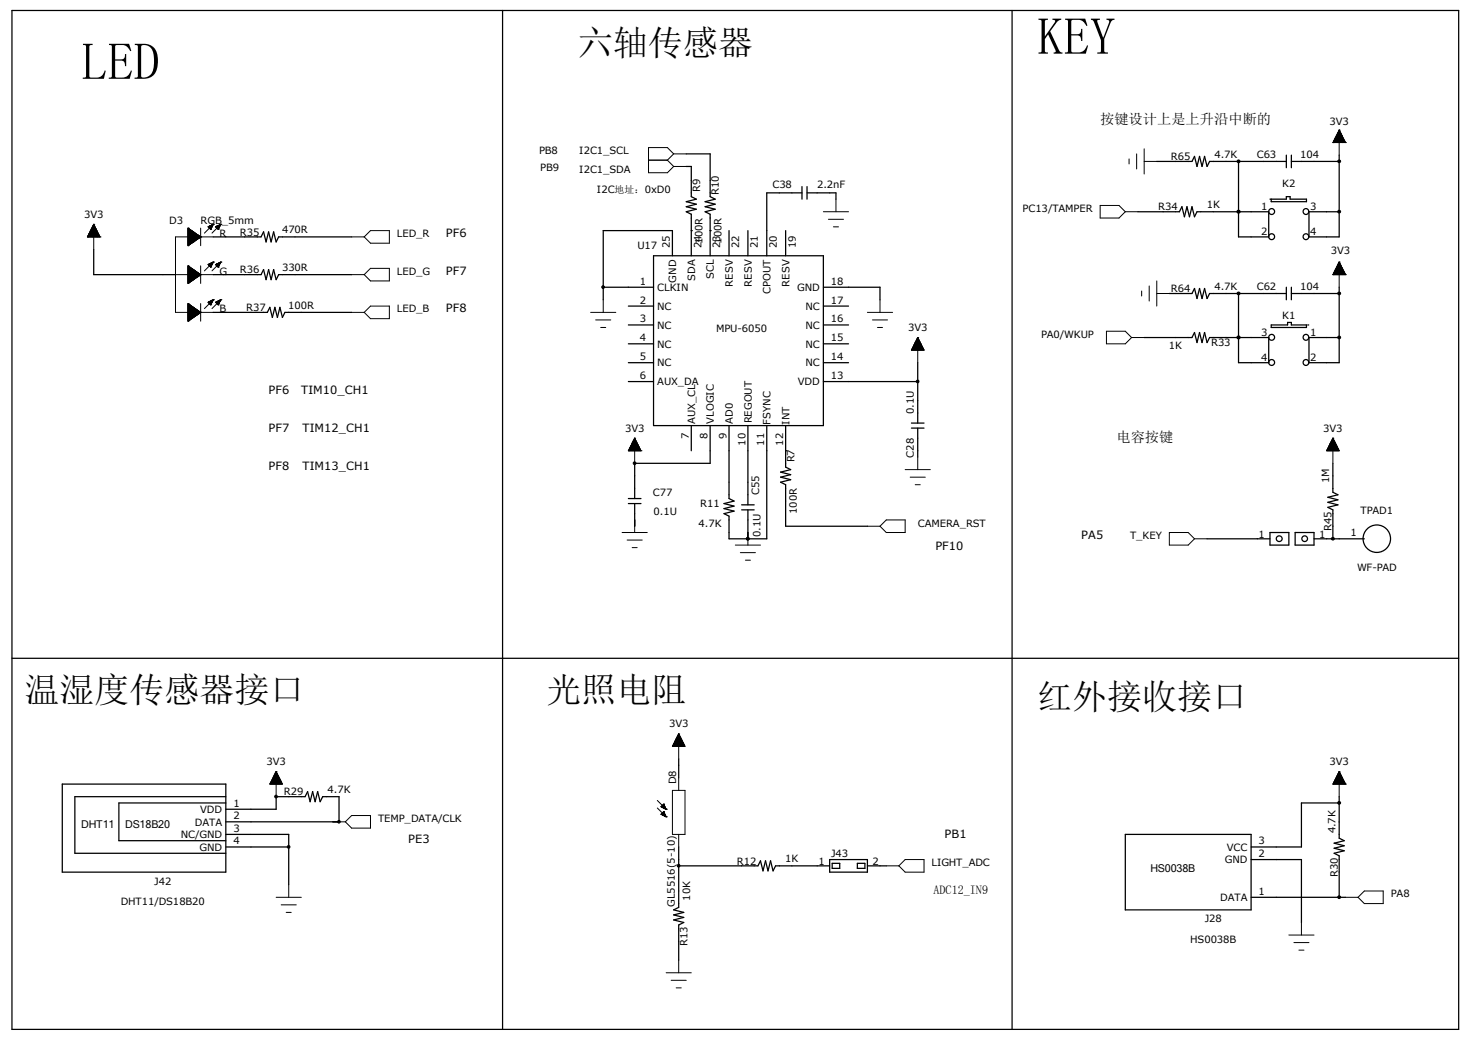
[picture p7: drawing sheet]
<svg xmlns="http://www.w3.org/2000/svg" width="297mm" height="210mm" viewBox="0 0 297 210" stroke-linecap="round" stroke-linejoin="round" font-family="sans-serif">
<g fill="none" stroke="#000" stroke-width=".25">
<path d="M2.4 2.1h292.1v205.8h-292.1zM101.5 2.1v205.8M204.3 2.1v205.8M138.6 33.6h1v6.1l1 .5-2 .5 2 .5-2 .5 2 .5-2 .6 1 .5v8.3M138.6 31.1h4.8v8.6l1 .5-2 .5 2 .5-2 .5 2 .5-2 .6 1 .5v8.3M161.9 38.9h-7.1v12.7M161.9 37.7v2.5M162.9 38.9h5.9v1.3M162.9 37.7v2.5M233.6 32.6h7.1l.5-1 .5 2 .5-2 .5 2 .5-2 .5 2 .5-1h15.5M250.1 32.6v15.2h6.1v-5h-14.5l-.5 1-.5-2.1-.5 2.1-.6-2.1-.5 2.1-.5-2.1-.5 1.1h-8.4M259.7 31.3v2.6"/>
<path d="M260.7 31.3v2.6M260.7 32.6h9.7M270.4 31.3v16.5h-6.1v-5h6.1M18.9 50.4v5.1h16.5M43.1 55.5h9.6l.5-1.1 .5 2.1 .5-2.1 .5 2.1 .5-2.1 .6 2.1 .5-1h14.7M43.1 47.8h9.6l.5-1 .5 2.1 .5-2.1 .5 2.1 .5-2.1 .6 2.1 .5-1.1h14.7M121.8 58h10.2M132 51.6h34.2v34.3h-34.2zM135.8 51.6v-5h-14v13.9M139.6 46.6h.1M143.4 46.6h.1M147.2 46.6v5"/>
<path d="M151 46.6v5M158.6 46.6v5M166.2 58h11.5v2.5M236.1 59.3h4.6l.5-1 .5 2 .5-2 .5 2 .5-2 .5 2 .5-1h15.5M250.1 42.8h.1M250.1 59.3v13.9h6.1v-5h-12l-.5 1-.5-2.1-.5 2.1-.5-2.1-.5 2.1-.5-2.1-.5 1.1h-9.7M256.4 40.2h.1M256.7 40.2h3v-.5h.8v.5h3.3v.5h-7.1zM259.7 58v2.5M260.7 58v2.5M260.7 59.3h9.7M270.4 58v15.2h-6.1v-5h6.1"/>
<path d="M43.1 63.1h10.9l.5-1 .5 2 .5-2 .5 2 .5-2 .5 2 .5-1h13.5M126.9 65.6h5.1M126.9 73.2h5.1M126.9 61.8h5.1M126.9 69.4h5.1M126.9 77h5.1M166.2 65.6h5.1M166.2 73.2h5.1M166.2 61.8h5.1M166.2 69.4h5.1M166.2 77h19.1M185.3 73.2v12.2"/>
<path d="M250.1 68.2h.1M256.7 65.6h3.3v-.5h.7v.5h3.1v.5h-7.1zM264 65.6h.1M128.1 93.6h.1M128.1 93.6v7.1M139.6 85.9v5.1M143.4 85.9v7.7h-15.3M147.2 85.9v14.8l1 .5-2 .5 2 .5-2 .5 2 .5-2 .5 1 .5v4.6h7.6v-22.9M151 85.9v16M158.6 91h.1M158.6 85.9v8.4l1 .5-2 .5 2 .5-2 .6 2 .5-2 .5 1 .5v8.4h16.5M184 86.4h2.6"/>
<path d="M184 85.4h2.6M185.3 86.4v5.9M269.1 93.6v5.8l1 .5-2 .5 2 .5-2 .5 2 .5-2 .5 1 .6v5.8M126.9 100.7h2.5M126.9 101.7h2.5M128.1 101.7v4.6M149.7 101.9h2.6M149.7 103h2.6M151 108.8h.1M151 103v5.8M243.7 108.8h12.7M256.4 107.5h3.8v2.6h-3.8z"/>
<path d="M261.5 107.5h3.8v2.6h-3.8zM265.3 108.8h10.2M2.4 132.9h292.1M12.6 158.3h33v17.8h-33zM137 153.2v3.9M45.6 168.5h12.7v10.1M45.6 171h12.7M45.6 162.1h-21.6v7.7h21.6M45.6 160.9h-30.5v11.4h30.5M55.8 160.9h.1M55.8 160.9h5.8l.5-1 .5 2 .5-2 .5 2 .5-2 .5 2 .6-1h3.3v5h-22.9M55.8 160.9v2.5h-10.2"/>
<path d="M137 174.8h16l.5-1 .6 2.1 .5-2.1 .5 2.1 .5-2.1 .5 2.1 .5-1.1h10.9M137 171v12.2l-1 .5 2 .5-2 .5 2 .6-2 .5 2 .5-1 .5v7.1M167.5 173.6h7.6v2.5h-7.6zM168 174.3h1.5v1h-1.5zM173.1 174.3h1.5v1h-1.5zM175.1 174.8h3.8M227.2 168.5h25.4v15.2h-25.4zM252.6 173.6h10.2v12.7M270.4 162.1h-7.6v8.9h-10.2M270.4 160.9v8.3l1 .6-2 .5 2 .5-2 .5 2 .5-2 .5 1 .5v8.4M252.6 181.2h19.1"/>
<circle cx="256.8" cy="42.7" r=".59"/>
<circle cx="256.8" cy="47.8" r=".59"/>
<circle cx="263.7" cy="42.7" r=".58"/>
<circle cx="263.7" cy="47.8" r=".58"/>
<circle cx="256.8" cy="73.2" r=".59"/>
<circle cx="256.8" cy="68.1" r=".59"/>
<circle cx="263.7" cy="68.1" r=".58"/>
<circle cx="263.7" cy="73.2" r=".58"/>
<circle cx="258.3" cy="108.8" r=".58"/>
<circle cx="263.4" cy="108.8" r=".57"/>
<circle cx="278" cy="108.8" r="2.77"/>
</g>
<g fill="none" stroke="#000" stroke-width=".2">
<path d="M130.9 32.3h3.8M134.7 32.3l1.3 1.3M136 33.6h2.6M136 31.1l-1.3-1.3h-3.8v5.1h3.8l1.3-1.3M136 31.1h2.6M136 31.1l-1.3 1.2M228 32.1v1M229.5 31.1v3M231 32.6h2.6M231 30.1v5M269.1 28.8h.1M269.1 28.8h2.6"/>
<path d="M269.2 28.7h2.4M269.2 28.6v.2M269.2 28.6h2.4M269.3 28.5h2.2M269.3 28.4v.4M269.3 28.4h2.2M269.4 28.3h2M269.5 28.2v.6M269.5 28.2h1.9M269.5 28.1h1.8M269.5 28v.8M269.5 28h1.8"/>
<path d="M269.6 27.9h1.6M269.6 27.8v1M269.6 27.8h1.5M269.7 27.7h1.4M269.7 27.6v1.2M269.7 27.6h1.4M269.8 27.5h1.2M269.8 27.3v1.5M269.8 27.4h1.2M269.9 27.3h1M270 27.1v1.7M270 27.2h.8"/>
<path d="M270 27.1h.8M270 27v1.8M270 27h.8M270.1 26.9h.6M270.1 26.8v2M270.1 26.8h.5M270.2 26.7h.4M270.3 26.5v2.3M270.3 26.6h.3M270.3 26.5h.2M270.4 26.3h.1M270.4 26.2v5.1"/>
<path d="M270.4 26.2l1.3 2.6M270.4 26.2l-1.3 2.6M270.5 26.4l-.2-.1v2.5M270.5 26.2v2.6M270.6 26.5v2.3M270.6 26.7v2.1M270.8 26.9v1.9M270.8 27.1v1.7M271 27.3v1.5M271.1 27.5v1.3M271.1 27.8v1M271.3 28v.8"/>
<path d="M271.4 28.2v.6M271.5 28.4v.4M271.6 28.6v.2M271.7 28.8h.1M17.7 47.8h.1M17.7 47.8h2.5M17.7 47.7h2.5M17.7 47.6h2.4v.2M17.7 47.6v.2M17.8 47.5h2.2M17.9 47.4h2.1v.4M17.9 47.4v.4"/>
<path d="M17.9 47.3h2M17.9 47.2h2v.6M17.9 47.2v.6M18 47.1h1.9M18.1 47h1.7v.8M18.1 46.9v.9M18.1 46.9h1.6M18.2 46.8h1.5v1M18.2 46.8v1M18.2 46.7h1.4M18.2 47.8v-1.2h1.4v1.2M18.3 46.5h1.2"/>
<path d="M18.4 46.4h1.1v1.4M18.4 46.3v1.5M18.4 46.3h1M18.5 46.2h.9v1.6M18.5 46.1v1.7M18.5 46.1h.8M18.6 46h.7v1.8M18.6 45.9v1.9M18.6 45.9h.6M18.7 45.8h.5v2M18.7 45.7v2.1M18.7 45.7h.4"/>
<path d="M18.8 45.6h.3v2.2M18.8 45.5v2.3M18.8 45.5h.2M18.9 45.4l.1 2.4M18.9 45.3v2.5M18.9 45.3h.1M18.9 45.3v5.1M18.9 45.3l-1.2 2.5M18.9 45.3l1.3 2.5M20.2 47.8h.1M35.4 55.5h7.7M38 49.6h.1"/>
<path d="M38 46.1h.1M38 57.2h.1M38 53.7h.1M38 46.1v3.5M38 53.7v3.5M38 46.1l2.5 1.7M38 49.4h.3M38 49.4h.4M38 49.3h.4M38 49.1h.7M38 46.6h.7v2.5h-.7M38 49.1h.8"/>
<path d="M38 48.9h1M38 48.9h1.2M38 48.8h1.2M38 46.9h1.2v1.8h-1.2M38 48.6h1.5M38 48.5h1.7M38 48.3h1.8M38 48.3h2M38 48.2h2M38 48.1h2.3M38 48h2.3M38 48h2.4"/>
<path d="M38 47.8l2.4 .1M38 47.7h2.3v.2M38 47.6l2.3 .1v.3M38 47.6h2.1v.5M38 47.5h2M38 47.5h2v.7M38 47.4h1.9v.8M38 47.3l1.8 .1v.9M38 47.3h1.7v1.1M38 47.2h1.6v1.2M38 47.2h1.5v1.3M38 47.1h1.5v1.5"/>
<path d="M38 47h1.3v1.6M38 46.9h1.2M38 46.8l1.1 .1v1.9M38 46.8h1l-.1 2.1M38 46.7h.9v2.2M38 46.7h.8v2.3M38 46.5h.6v2.6M38 46.4h.5v2.8M38 46.4h.5l-.1 2.8M38 46.3l.4 .1v2.9M38 46.3h.2v3.1M38 46.2h.2l-.1 3.2"/>
<path d="M38 46.1l.1 3.4M38 53.8l.1 3.3M38 53.8h.1v3.3M38 53.9h.3v3.1M38 54h.4v2.9M38 54.1h.5v2.7M38 54.1h.6v2.7M38 54.2h.7v2.5h-.7M38 54.3h.8v2.3M38 54.3h.9v2.3M38 54.4h.9v2.1M38 54.4l1.1 .1v1.9"/>
<path d="M38 54.5h1.2v1.8h-1.2M38 54.7h1.3v1.6M38 54.7h1.5v1.5M38 54.8h1.5v1.3M38 54.8h1.6v1.2M38 54.9h1.7v1.1M38 54.9l1.8 .1v.9M38 55h1.9v.8M38 55.1h2v.7M38 55.2h2.2v.5M38 55.3h2.3v.3M38 55.3h2.3v.2"/>
<path d="M38 55.4l2.4 .1M38 53.7l2.5 1.8M38 57h.3M38 57h.4M38 56.9h.4M38 56.8h.7M38 56.7h.8M38 56.6h.9M38 56.5h1.2M38 56.4h1.2M38 56.2h1.5M38 56.1h1.7"/>
<path d="M38 56h1.8M38 55.9h2M38 55.8h2M38 55.7h2.3M38 55.6h2.4M38 55.2h2M38 54.6h1.2M38.2 49.4l-.2 .1M38.2 53.9v3.1M38.2 57.1h-.2M38.3 46.3v3.1M38.3 53.9v3.1"/>
<path d="M38.6 49.2h-.6M38.6 56.8l-.6 .1M38.7 46.6v2.5M38.7 54.2v2.5M38.8 46.7v2.3M38.8 54.3v2.3M39 48.9l-1 .1M39 46.8v2.1M39 54.4v2.1M39 56.5l-1 .1M39.2 46.9v1.8M39.2 54.5v1.8"/>
<path d="M39.3 47v1.6M39.3 54.7v1.6M39.4 48.6l-1.4 .1M39.4 47.1v1.5M39.4 54.7v1.5M39.4 56.3h-1.4M39.7 47.3v1.1M39.7 54.9v1.1M39.8 47.3v1M39.8 54.9v1.1M39.8 48.4h-1.8M39.8 56h-1.8"/>
<path d="M40 47.5v.7M40 55.1v.7M40.1 55.2v.5M40.2 48.1l-2.2 .1M40.2 47.6v.4M40.2 55.2v.5M40.2 55.8h-2.2M40.5 47.8h.1M40.5 55.5h.1M40.5 46.1v3.5M40.5 53.7v3.5M40.5 47.8l-2.5 1.8"/>
<path d="M40.5 47.9h-2.5M40.5 55.5l-2.5 1.7M40.5 55.5h-2.5M42 45.8h.1M42 53.4h.1M42 45.8l.5 .5M42 53.4l.5 .5M42.1 45.8h.7M42.1 45.8v.1M42.1 53.4v.2M42.1 53.5h.7M42.2 45.9h.6"/>
<path d="M42.2 53.6h.6M42.3 45.6v.5M42.3 53.3v.5M42.4 46.1h.2M42.4 53.8h.2M42.5 45.6v.7M42.5 53.2v.7M42.5 46.3h.1M42.5 53.9h.1M42.6 45.5v.7h-.1M42.6 53.1v.7h-.1M42.6 45.5v.6h-.3"/>
<path d="M42.6 53.1v.6h-.3M42.7 45.4v.6h-.5v-.3M42.7 53v.6l-.5 .1v-.4M42.8 45.4v.4M42.8 53v.4M42.8 45.6l-1.5 1.5M42.8 53.2l-1.5 1.5M42.8 45.8h-.8M42.8 53.4h-.8M42.9 45.6h-.6v.5M42.9 45.3v.3h-.5v.6M42.9 53.3h-.6v.4"/>
<path d="M42.9 53v.2h-.5v.6M43 45.4h-.2v.5h-.7M43 45.3l-.2 .1v.3h-.6v.3M43 52.9l-.2 .1v.3h-.6v.3M43 53h-.2v.5h-.7M43.1 45.3h.1M43.1 52.9h.1M43.1 47.8h-7.7v15.3h7.7M43.1 45.3l-.1 .3h-.5v.7M43.1 45.3l-1.1 .5M43.1 45.3l-.6 1M43.1 53l-.1 .2h-.5l.1 .7"/>
<path d="M43.1 52.9l-1.1 .5M43.1 52.9l-.6 1M43.6 45.8h.1M43.6 53.4h.1M43.6 45.8l.5 .5M43.6 53.4l.5 .5M43.6 45.8h.7M43.6 45.8v.1M43.6 53.4v.1M43.6 53.5h.7M43.6 53.4v.2M43.7 45.9h.6"/>
<path d="M43.7 53.6h.6M43.9 45.6v.5M43.9 53.3v.5M43.9 46.1h.3M43.9 53.8h.3M44 45.6v.7M44 53.2v.7M44 46.3h.1M44.1 46.3h.1M44.1 53.9h.1M44.1 45.6v.7M44.1 53.2v.7"/>
<path d="M44.1 45.5v.7h-.1M44.1 53.1v.7h-.1M44.2 45.5v.6h-.3M44.2 53.1v.6h-.3M44.2 45.4v.6h-.4v-.3M44.2 53v.6l-.4 .1v-.4M44.3 45.4v.4M44.3 53v.4M44.3 45.6l-1.5 1.5M44.3 53.2l-1.5 1.5M44.4 45.8h-.8M44.4 53.4h-.8"/>
<path d="M44.4 45.6h-.6v.5M44.4 45.3v.3h-.5v.6M44.4 53.3h-.6v.4M44.4 53v.2h-.5v.6M44.5 45.4h-.2v.5h-.7M44.5 45.3l-.1 .1v.3h-.7v.3M44.5 52.9l-.1 .1v.3h-.7v.3M44.5 53h-.2v.5h-.7M44.6 45.3h.1M44.6 52.9h.1M44.6 45.3l-1 .5M44.6 45.3l-.5 1"/>
<path d="M44.6 45.3l-.1 .3h-.5v.7M44.6 53l-.1 .2h-.5l.1 .7M44.6 52.9l-1 .5M44.6 52.9l-.5 1M71 47.8h2.5M71 55.5h2.5M74.8 46.6h3.8v2.5h-3.8l-1.3-1.3zM74.8 54.2h3.8v2.5h-3.8l-1.3-1.2zM166.2 42.8h5.1M167.3 44.3h3M168.3 45.8h1M168.8 40.2v2.6"/>
<path d="M222.1 41.5h3.8l1.3 1.3-1.3 1.2h-3.8zM227.2 42.8h2.5M230.5 58.8v1M232 57.7v3.1M233.6 59.3h2.5M233.6 56.7v5.1M269.1 55.5h.1M269.1 55.5h2.6M269.2 55.3h2.4M269.2 55.5v-.3h2.4v.3M269.3 55.2h2.2M269.3 55h2.2v.5"/>
<path d="M269.3 55v.5M269.4 54.9h2M269.5 54.8h1.9v.7M269.5 54.8v.7M269.5 54.7h1.8M269.5 54.7h1.8v.8M269.5 54.6v.9M269.6 54.5h1.6M269.6 54.4h1.5v1.1M269.6 54.4v1.1M269.7 54.3h1.4M269.7 55.5v-1.3h1.4v1.3"/>
<path d="M269.8 54.1h1.2M269.8 54h1.2v1.5M269.8 53.9v1.6M269.9 53.9h1M270 53.8h.8v1.7M270 53.7v1.8M270 53.7h.8M270 53.6h.8v1.9M270 53.5v2M270.1 53.5h.6M270.1 53.4h.5v2.1M270.1 53.3v2.2"/>
<path d="M270.2 53.3h.4M270.3 53.2h.3v2.3M270.3 53.1v2.4M270.3 53.1h.2M270.3 53h.2v2.5M270.3 52.9v2.6M270.4 52.9h.1M270.4 52.9v5.1M270.4 52.9l-1.3 2.6M270.4 52.9l1.3 2.6M271.7 55.5h.1M38 64.9h.1"/>
<path d="M38 61.3h.1M38 61.3v3.6M38 61.3v3.5M38 61.4l.1 3.3M38 61.4h.1v3.3M38 61.5l.3 .1v3M38 61.6h.4v3M38 61.6h.4v2.9M38 61.7h.5v2.7M38 61.8h.7v2.5h-.7M38 61.9h.8v2.3M38 61.9h.9v2.3"/>
<path d="M38 62h.9v2.1M38 62.1h1.1v2M38 62.1h1.2v1.9h-1.2M38 62.3h1.3v1.6M38 62.3l1.5 .1v1.4M38 62.4h1.5v1.3M38 62.4h1.6v1.3M38 62.5h1.7v1.1M38 62.6h1.8v.9M38 62.7h1.9v.8M38 62.7h2v.7M38 62.8l2.2 .1v.4"/>
<path d="M38 62.9h2.3v.3M38 63l2.4 .1M38 61.3l2.5 1.8M38 64.8h.1M38 64.6h.3M38 64.6h.4M38 64.5h.5M38 64.3h.8M38 64.2h.9M38 64.1h1.2M38 63.8h1.5M38 63.7h1.7"/>
<path d="M38 63.6h1.8M38 63.5h2M38 63.3h2.3M38 63.2h2.4M38 63.2h2.5M38 62.8h2M38 62.2h1.2M38 61.8h.7M38.2 61.5v3.1M38.2 64.7h-.2M38.3 61.6v3M38.6 61.8v2.6"/>
<path d="M38.7 61.8v2.5M38.7 64.4h-.7M38.8 61.9v2.3M39 62.1v2M39 64.1l-1 .1M39.2 62.1v1.9M39.3 62.3v1.6M39.4 62.3v1.5M39.4 63.9h-1.4M39.7 62.5v1.1M39.8 62.6v1M39.8 63.6l-1.8 .1"/>
<path d="M40 62.7v.7M40.1 62.8v.5M40.2 62.9v.4M40.2 63.4h-2.2M40.5 63.1h.1M40.5 61.3v3.6M40.5 63.1l-2.5 1.8M42 61h.1M42 61l.5 .6M42.1 61v.2M42.1 61.1h.7M42.2 61.2h.6"/>
<path d="M42.3 60.9v.5M42.4 61.4h.2M42.5 60.8v.7M42.5 61.6h.1M42.5 60.8v.8M42.6 60.7v.7h-.1M42.6 60.7v.6h-.3M42.7 60.7v.6h-.5v-.4M42.8 60.6v.4M42.8 60.8l-1.5 1.5M42.8 61h-.8M42.9 60.9h-.6v.4"/>
<path d="M42.9 60.6v.2h-.5v.6M43 60.5l-.2 .1v.3h-.6v.4M43 60.7h-.2v.4h-.7M43.1 60.5h.1M43.1 60.6l-.1 .2h-.5l.1 .7M43.1 60.5l-1.1 .5M43.1 60.5l-.6 1.1M43.6 61h.1M43.6 61l.5 .6M43.6 61v.1M43.6 61.1h.7M43.6 61v.2"/>
<path d="M43.7 61.2h.6M43.9 60.9v.5M43.9 61.4h.3M44 60.8v.7M44.1 61.6h.1M44.1 60.8v.8M44.1 60.7v.7h-.1M44.2 60.7v.6h-.3M44.2 60.7v.6h-.4v-.4M44.3 60.6v.4M44.3 60.8l-1.5 1.5M44.4 61h-.8"/>
<path d="M44.4 60.9h-.6v.4M44.4 60.6v.2h-.5v.6M44.5 60.5l-.1 .1v.3h-.7v.4M44.5 60.7h-.2v.4h-.7M44.6 60.5h.1M44.6 60.6l-.1 .2h-.5l.1 .7M44.6 60.5l-1 .5M44.6 60.5l-.5 1.1M71 63.1h2.5M74.8 61.8h3.8v2.5h-3.8l-1.3-1.2zM119.3 63.1h5M120.3 64.6h3"/>
<path d="M121.3 66.1h1M121.8 60.5v2.6M175.1 63.1h5.1M176.1 64.6h3.1M177.2 66.1h1M177.7 60.5v2.6M184.1 70.6h2.4v.1M184.1 70.5v.2M184.1 70.5h2.4M184.2 70.4h2.2v.3M184.2 70.3v.4M184.2 70.3h2.2"/>
<path d="M184.3 70.2h2v.5M184.3 70.1v.6M184.3 70.1h2M184.4 70.7v-.7h1.8v.7M184.4 69.9h1.8M184.5 69.8h1.6v.9M184.5 69.7v1M184.5 69.7h1.6M184.6 69.6h1.4v1.1M184.6 69.5v1.2M184.7 69.5h1.3M184.7 69.4h1.2v1.3"/>
<path d="M184.7 69.3v1.4M184.7 69.3h1.1M184.8 69.2h1v1.5M184.8 69v1.7M184.8 69h1M184.9 69h.8v1.7M184.9 68.9v1.8M185 68.9h.7M185 68.7h.6v2M185 68.7v2M185 68.7h.5M185.1 68.5h.4v2.2"/>
<path d="M185.1 68.5v2.2M185.2 68.5h.3M185.2 68.4h.2v2.3M185.2 68.2v2.5M185.3 68.2h.1M185.3 68.2v5M185.3 68.2l1.3 2.5h-2.6zM223.4 66.9h3.8l1.3 1.3-1.3 1.2h-3.8zM228.5 68.2h2.5M126.9 91h.1M126.9 91h2.5M126.9 90.9h2.5"/>
<path d="M127 90.8h2.3v.2M127 90.8v.2M127 90.7h2.3M127.1 90.6h2.1v.4M127.1 90.6v.4M127.1 90.5h2.1M127.2 90.4h1.9v.6M127.2 90.3v.7M127.3 90.3h1.8M127.3 90.2h1.7v.8M127.3 90.2v.8M127.3 90.1h1.6"/>
<path d="M127.4 90h1.5v1M127.4 90v1M127.4 89.9h1.5M127.5 89.8h1.3v1.2M127.5 89.7v1.3M127.6 89.7h1.2M127.6 89.6h1.1v1.4M127.6 89.5v1.5M127.6 89.5h1.1M127.7 89.4h.9v1.6M127.7 89.3v1.7M127.8 89.3h.8"/>
<path d="M127.8 89.2h.7v1.8M127.8 89.1v1.9M127.8 89.1h.6M127.9 89h.5v2M127.9 88.9v2.1M127.9 88.9h.5M128 88.8h.3v2.2M128 88.7v2.3M128.1 88.7h.2M128.1 88.6l.1 2.4M128.1 88.5v2.5M128.1 88.5h.1"/>
<path d="M128.1 88.5v5.1M128.1 88.5l-1.2 2.5M128.1 88.5l1.3 2.5M129.4 91h.1M182.8 94.8h5M183.8 96.4h3M184.8 97.9h1M185.3 92.3v2.5M267.9 90.9l2.4 .1M267.9 90.8v.2M268 90.8h2.3M268 90.7h2.3v.3"/>
<path d="M268 90.7v.3M268.1 90.6h2.1M268.1 90.5h2v.5M268.1 90.5v.5M268.2 90.4h1.9M268.2 90.3h1.8v.7M268.2 90.3v.7M268.3 90.2h1.7M268.3 90.1h1.7v.9M268.3 90v1M268.4 90h1.5M268.4 89.9h1.4v1.1"/>
<path d="M268.4 89.8v1.2M268.5 89.8h1.3M268.5 89.7h1.2v1.3M268.5 89.6v1.4M268.6 89.6h1.1M268.6 89.5h1v1.5M268.6 89.4v1.6M268.7 89.4h.9M268.7 89.3h.8v1.7M268.7 89.2v1.8M268.8 89.2h.7M268.8 89.1h.7v1.9"/>
<path d="M268.9 88.9h.4v2.1M268.9 88.8v2.2M269 88.8h.3M269 88.7h.2v2.3M269 88.6v2.4M269.1 88.6h.1M269.1 88.5h.1M269.1 88.5v5.1M269.1 88.5l1.3 2.5h-2.6zM269.4 89h-.5l-.1 2M125.6 107.5h5.1M126.6 109.1h3.1"/>
<path d="M127.6 110.6h1.1M128.1 105v2.5M148.5 110.1h5M149.5 111.6h3M150.5 113.1h1M151 107.5v2.6M175.1 106.3h2.6M178.9 105h3.9v2.5h-3.9l-1.2-1.2zM236.1 107.5h3.8l1.3 1.3-1.3 1.3h-3.8zM241.2 108.8h2.5M54.5 158.3h2.5M54.5 158.2v.1"/>
<path d="M54.6 158.2h2.3M54.7 158.1h2.2M54.7 158v.3M54.7 158h2.1M54.7 157.9h2.1v.4M54.7 157.8v.5M54.8 157.8h1.9M54.8 157.6h1.9M54.8 157.6v.7M54.9 157.6h1.7M54.9 157.5h1.7M55 157.3h1.5"/>
<path d="M55 157.1v1.2M55.1 157.1h1.3M55.2 157.1h1.1M55.2 156.9v1.4M55.2 157h1.1M55.2 156.8h1.1M55.2 156.7v1.6M55.3 156.8h.9M55.3 156.6h.9M55.3 156.5v1.8M55.4 156.5h.7M55.5 156.5h.5"/>
<path d="M55.5 156.3v2M55.5 156.3h.5M55.5 156.1v2.2M55.6 156.1h.3M55.7 156h.1v2.3M55.7 155.9v2.4M55.7 156h.1M55.8 155.8h.1M55.8 155.8l1.2 2.5h-2.5zM55.8 155.8v5.1M56 156.2v2.1M56 156.4v1.9"/>
<path d="M56.2 156.6v1.7M56.3 156.8v1.5M56.3 157v1.3M56.5 157.2v1.1M56.5 157.4h-1.5l-.1 .9M56.6 157.4v.9M56.7 157.6v.7M56.9 158v.3M57 158.2v.1M135.8 159.6h2.5v8.9h-2.5zM135.8 150.7h2.5M135.8 150.5v.2"/>
<path d="M135.9 150.5h2.3M135.9 150.4v.3M136 150.4h2.1M136 150.2h2v.5M136 150.2v.5M136.1 150.2h1.9M136.1 150h1.9M136.1 149.9v.8M136.2 149.9h1.7M136.2 149.9h1.6M136.2 149.7v1M136.3 149.7h1.5"/>
<path d="M136.3 149.6h1.5M136.3 149.5v1.2M136.4 149.5h1.3M136.4 149.4h1.3M136.4 149.3v1.4M136.5 149.4h1.1M136.5 149.2h1v1.5M136.5 149.1v1.6M136.6 149.1h.9M136.7 149h.8M136.7 148.9v1.8M136.7 148.9h.7"/>
<path d="M136.7 148.8h.6M136.7 148.7v2M136.8 148.7h.5M136.8 148.6h.4M136.8 148.5v2.2M136.9 148.5h.3M136.9 148.4h.3v2.3M136.9 148.3v2.4M137 148.3h.1M137 148.2h.1M137 148.2v5M137 148.2l1.3 2.5h-2.5z"/>
<path d="M137 157.1v2.5M137.2 148.6v2.1M137.3 148.8v1.9M137.5 149v1.7M137.7 149.4v1.3M137.8 149.6v1.1M137.8 149.8v.9M138 150v.7M138.2 150.4v.3M138.3 150.6v.1M269.1 158.3h.1M269.1 158.3h2.6"/>
<path d="M269.2 158.3h2.4M269.2 158.1v.2M269.2 158.2h2.4M269.3 158.1h2.2M269.3 157.9v.4M269.3 158h2.2M269.4 157.9h2M269.5 157.6v.7M269.5 157.8h1.9M269.5 157.6h1.8M269.5 157.5v.8M269.6 157.5h1.6"/>
<path d="M269.6 157.3v1M269.6 157.4h1.5v.9M269.7 157.3h1.4M269.7 157.1v1.2M269.7 157.1h1.4M269.8 157.1h1.2M269.8 156.8v1.5M269.8 157h1.2M269.9 156.8h1M270 156.6v1.7M270 156.8h.8M270 156.6h.8"/>
<path d="M270 156.4v1.9M270 156.5h.8v1.8M270.1 156.5h.6M270.1 156.2v2.1M270.1 156.3h.5M270.2 156.3h.4M270.3 156v2.3M270.3 156.1h.3M270.3 156h.2M270.3 155.8v2.5M270.4 155.8h.1M270.4 155.8v5.1"/>
<path d="M270.4 155.8l-1.3 2.5M270.4 155.8l1.3 2.5M270.5 155.9v2.4M270.6 156.1v2.2M270.6 156.3v2M270.8 156.7v1.6M271 156.9v1.4M271.1 157.1v1.2M271.3 157.5v.8M271.4 157.7v.6M271.5 157.9v.4M271.6 158.1v.2"/>
<path d="M271.7 158.3h.1M58.3 178.6v2.6M67.2 165.9h2.5M69.7 165.9l1.3-1.2h3.8v2.5h-3.8zM132.7 161.6l1.5 1.6M132.7 163.2l1.5 1.5M133.5 164.4h.1M133.5 162.9h.1M133.5 164.4l1 .5M133.5 164.4h.7M133.5 162.9l1 .5M133.5 162.9h.7"/>
<path d="M133.5 164.4v.1M133.6 162.8v.1h.6M133.7 164.5h.6v.3l.2 .1M133.7 164.2h.5M133.7 163h.6v.3l.2 .1M133.7 162.7h.5M133.8 164.1v.5h.5M133.9 162.6v.5M133.9 164h.1M133.9 162.4h.1M134 163.9h.1M134 162.4h.1"/>
<path d="M134 163.9l.5 1M134 163.9l-.5 .5M134 162.4v.8h.4M134 163.9v.8M134 162.4l.5 1M134 162.4l-.5 .5M134 164h-.1v.6h.5v.3M134 164.1h-.1v.5M134 162.5h-.1v.6M134 162.4v.8M134.1 164.1v.6h.3l.1 .2M134.1 164.2h-.4v.4"/>
<path d="M134.1 162.6h-.4v.5M134.2 164.3h-.6v.2M134.2 162.7h-.6v.3M134.2 162.6v.6M134.2 164.2v.6M134.2 164.8h.2M134.2 164.3h-.6v.2h.6M134.2 162.7v.6M134.2 164.3v.5M134.2 163.2h.2M134.4 163.4v-.3h-.6v-.5h.3v.6h.3v.2M134.5 164.9h.1"/>
<path d="M134.5 163.4h.1M137 168.5v2.5M178.9 174.8h2.6M182.8 173.6h3.8v2.5h-3.8l-1.3-1.3zM275.5 179.9h3.8v2.6h-3.8l-1.3-1.3zM55.8 181.2h5M56.8 182.7h3M57.8 184.2h1M134.5 196.4h5.1M135.5 198h3.1M136.5 199.5h1M137 193.9v2.5"/>
<path d="M260.2 188.8h5.1M261.2 190.3h3.1M262.3 191.9h1M262.8 186.3v2.5M271.7 181.2h2.5"/>
</g>
<g fill="#000" stroke="#000" stroke-width=".2">
<circle cx="250.1" cy="32.6" r=".29"/>
<circle cx="270.4" cy="32.6" r=".29"/>
<circle cx="121.8" cy="58" r=".28"/>
<circle cx="250.1" cy="42.7" r=".29"/>
<circle cx="250.1" cy="59.2" r=".29"/>
<circle cx="270.4" cy="42.7" r=".29"/>
<circle cx="270.4" cy="59.2" r=".29"/>
<circle cx="185.3" cy="77" r=".28"/>
<circle cx="250.1" cy="68.1" r=".29"/>
<circle cx="270.4" cy="68.1" r=".29"/>
<circle cx="128.1" cy="93.5" r=".28"/>
<circle cx="151" cy="108.8" r=".28"/>
<circle cx="269.1" cy="108.8" r=".29"/>
<circle cx="55.7" cy="160.8" r=".28"/>
<circle cx="58.3" cy="171" r=".28"/>
<circle cx="68.4" cy="165.9" r=".28"/>
<circle cx="137" cy="174.8" r=".28"/>
<circle cx="270.4" cy="162.1" r=".29"/>
<circle cx="270.4" cy="181.2" r=".29"/>
</g>
<g font-size="10.6">
<text x="209.4" y="11">KEY</text>
<text x="16.4" y="16.1">LED</text>
</g>
<g font-size="7.1">
<text x="116.7" y="11">六轴传感器</text>
<text x="5" y="141.8">温湿度传感器接口</text>
<text x="110.4" y="141.8">光照电阻</text>
<text x="209.4" y="143.1">红外接收接口</text>
</g>
<g font-size="2.9">
<text x="222.1" y="25">按键设计上是上升沿中断的</text>
<text x="225.4" y="89.2">电容按键</text>
</g>
<text font-size="2.5" x="188.5" y="180.4">ADC12_IN9</text>
<g font-size="2.3">
<text x="90" y="47.8">PF6</text>
<text x="90" y="55.5">PF7</text>
<text x="90" y="63.1">PF8</text>
<text x="54.2" y="79.6">PF6</text>
<text x="60.8" y="79.6">TIM10_CH1</text>
<text x="54.2" y="87.2">PF7</text>
<text x="61.1" y="87.2">TIM12_CH1</text>
<text x="54.2" y="94.8">PF8</text>
<text x="61.1" y="94.8">TIM13_CH1</text>
<text x="188.9" y="111.1">PF10</text>
<text x="218.3" y="108.8">PA5</text>
<text x="82.4" y="170.3">PE3</text>
<text x="190.7" y="169.2">PB1</text>
</g>
<g font-size="2.2">
<text x="16.4" y="167.2">DHT11</text>
<text x="25.3" y="167.2">DS18B20</text>
<text x="232.3" y="176.1">HS0038B</text>
</g>
<g font-size="2">
<text x="268.4" y="25.2">3V3</text>
<text x="108.8" y="31.1">PB8</text>
<text x="109.1" y="34.6">PB9</text>
<text x="117" y="34.9">I2C1_SDA</text>
<text x="117" y="31.1">I2C1_SCL</text>
<text x="236.4" y="32.3">R65</text>
<text x="245.2" y="31.8">4.7K</text>
<text x="253.7" y="31.8">C63</text>
<text x="262.5" y="31.8">104</text>
<text x="120.5" y="38.9">I2C地址：0xD0</text>
<text x="141.4" y="38.8" transform="rotate(-90 141.4 38.8)">R9</text>
<text x="145.2" y="39.4" transform="rotate(-90 145.2 39.4)">R10</text>
<text x="156" y="37.9">C38</text>
<text x="165" y="37.9">2.2nF</text>
<text x="243.6" y="42">1K</text>
<text x="258.9" y="37.7">K2</text>
<text x="17" y="44">3V3</text>
<text x="34.2" y="45.3">D3</text>
<text x="40.5" y="45.3">RGB_5mm</text>
<text x="44.3" y="47.8">R</text>
<text x="48.4" y="47.6">R35</text>
<text x="56.9" y="47.1">470R</text>
<text x="80.1" y="47.8">LED_R</text>
<text x="206.5" y="42.8">PC13/TAMPER</text>
<text x="233.9" y="42.5">R34</text>
<text x="254.6" y="42.4">1</text>
<text x="254.6" y="47.5">2</text>
<text x="264.5" y="42.4">3</text>
<text x="264.5" y="47.5">4</text>
<text x="128.7" y="50.4">U17</text>
<text x="135.3" y="50.1" transform="rotate(-90 135.3 50.1)">25</text>
<text x="141.6" y="50.1" transform="rotate(-90 141.6 50.1)">24</text>
<text x="141.9" y="49.2" transform="rotate(-90 141.9 49.2)">100R</text>
<text x="145.4" y="50.1" transform="rotate(-90 145.4 50.1)">23</text>
<text x="145.7" y="49.2" transform="rotate(-90 145.7 49.2)">100R</text>
<text x="149.2" y="50.1" transform="rotate(-90 149.2 50.1)">22</text>
<text x="153" y="50.1" transform="rotate(-90 153 50.1)">21</text>
<text x="156.8" y="50.1" transform="rotate(-90 156.8 50.1)">20</text>
<text x="160.7" y="50.1" transform="rotate(-90 160.7 50.1)">19</text>
<text x="268.7" y="51.4">3V3</text>
<text x="44.3" y="55.5">G</text>
<text x="48.4" y="55.2">R36</text>
<text x="56.9" y="54.7">330R</text>
<text x="80.1" y="55.5">LED_G</text>
<text x="129.2" y="57.5">1</text>
<text x="132.7" y="58.8">CLKIN</text>
<text x="136.5" y="57.1" transform="rotate(-90 136.5 57.1)">GND</text>
<text x="140.3" y="56.8" transform="rotate(-90 140.3 56.8)">SDA</text>
<text x="144.1" y="56.3" transform="rotate(-90 144.1 56.3)">SCL</text>
<text x="148" y="57.9" transform="rotate(-90 148 57.9)">RESV</text>
<text x="151.8" y="57.9" transform="rotate(-90 151.8 57.9)">RESV</text>
<text x="155.6" y="59.3" transform="rotate(-90 155.6 59.3)">CPOUT</text>
<text x="159.4" y="57.9" transform="rotate(-90 159.4 57.9)">RESV</text>
<text x="161" y="58.8">GND</text>
<text x="167.8" y="57.5">18</text>
<text x="236.4" y="59">R64</text>
<text x="245.2" y="58.5">4.7K</text>
<text x="253.7" y="58.5">C62</text>
<text x="262.5" y="58.5">104</text>
<text x="44.3" y="63.1">B</text>
<text x="49.7" y="62.8">R37</text>
<text x="58.2" y="62.3">100R</text>
<text x="80.1" y="63.1">LED_B</text>
<text x="129.2" y="61.3">2</text>
<text x="129.2" y="65.1">3</text>
<text x="132.7" y="62.6">NC</text>
<text x="162.6" y="62.6">NC</text>
<text x="167.8" y="65.1">16</text>
<text x="167.8" y="61.3">17</text>
<text x="258.9" y="64.3">K1</text>
<text x="129.2" y="68.9">4</text>
<text x="132.7" y="66.4">NC</text>
<text x="132.7" y="70.2">NC</text>
<text x="144.6" y="67.1">MPU-6050</text>
<text x="162.6" y="70.2">NC</text>
<text x="162.6" y="66.4">NC</text>
<text x="167.8" y="68.9">15</text>
<text x="183.3" y="66.9">3V3</text>
<text x="210.2" y="68.2">PA0/WKUP</text>
<text x="236" y="70.4">1K</text>
<text x="244.5" y="69.9">R33</text>
<text x="254.6" y="67.8">3</text>
<text x="264.5" y="67.8">1</text>
<text x="129.2" y="72.7">5</text>
<text x="129.2" y="76.5">6</text>
<text x="132.7" y="74">NC</text>
<text x="132.7" y="77.8">AUX_DA</text>
<text x="161.1" y="77.8">VDD</text>
<text x="162.6" y="74">NC</text>
<text x="167.8" y="76.5">13</text>
<text x="167.8" y="72.7">14</text>
<text x="254.6" y="72.9">4</text>
<text x="264.5" y="72.9">2</text>
<text x="184.5" y="83.6" transform="rotate(-90 184.5 83.6)">0.1U</text>
<text x="126.2" y="87.2">3V3</text>
<text x="139.1" y="88.7" transform="rotate(-90 139.1 88.7)">7</text>
<text x="140.3" y="85.6" transform="rotate(-90 140.3 85.6)">AUX_CL</text>
<text x="142.9" y="88.7" transform="rotate(-90 142.9 88.7)">8</text>
<text x="144.1" y="85.6" transform="rotate(-90 144.1 85.6)">VLOGIC</text>
<text x="146.7" y="88.7" transform="rotate(-90 146.7 88.7)">9</text>
<text x="148" y="85.6" transform="rotate(-90 148 85.6)">AD0</text>
<text x="150.5" y="90" transform="rotate(-90 150.5 90)">10</text>
<text x="151.8" y="85.5" transform="rotate(-90 151.8 85.5)">REGOUT</text>
<text x="154.3" y="90" transform="rotate(-90 154.3 90)">11</text>
<text x="155.6" y="85.7" transform="rotate(-90 155.6 85.7)">FSYNC</text>
<text x="158.1" y="90" transform="rotate(-90 158.1 90)">12</text>
<text x="159.4" y="85.7" transform="rotate(-90 159.4 85.7)">INT</text>
<text x="267.2" y="87.2">3V3</text>
<text x="160.4" y="93.4" transform="rotate(-90 160.4 93.4)">R7</text>
<text x="184.5" y="92.4" transform="rotate(-90 184.5 92.4)">C28</text>
<text x="131.8" y="100.2">C77</text>
<text x="153.3" y="99.9" transform="rotate(-90 153.3 99.9)">C55</text>
<text x="268.4" y="97.6" transform="rotate(-90 268.4 97.6)">1M</text>
<text x="132" y="104">0.1U</text>
<text x="141.1" y="106.5">4.7K</text>
<text x="141.4" y="102.4">R11</text>
<text x="160.9" y="103.8" transform="rotate(-90 160.9 103.8)">100R</text>
<text x="185.3" y="106.5">CAMERA_RST</text>
<text x="268.9" y="107.2" transform="rotate(-90 268.9 107.2)">R45</text>
<text x="274.7" y="103.7">TPAD1</text>
<text x="153.5" y="108.5" transform="rotate(-90 153.5 108.5)">0.1U</text>
<text x="228.2" y="108.8">T_KEY</text>
<text x="254.1" y="108.5">1</text>
<text x="266.3" y="108.5">1</text>
<text x="272.7" y="108.3">1</text>
<text x="274" y="115.4">WF-PAD</text>
<text x="135.1" y="146.9">3V3</text>
<text x="53.8" y="154.5">3V3</text>
<text x="268.4" y="154.5">3V3</text>
<text x="57.3" y="160.6">R29</text>
<text x="66.1" y="160.1">4.7K</text>
<text x="136.5" y="158.4" transform="rotate(-90 136.5 158.4)">D8</text>
<text x="39.4" y="166.7">DATA</text>
<text x="40.4" y="164.2">VDD</text>
<text x="47.1" y="162.9">1</text>
<text x="47.1" y="165.4">2</text>
<text x="47.1" y="168">3</text>
<text x="76.3" y="165.9">TEMP_DATA/CLK</text>
<text x="36.5" y="169.2">NC/GND</text>
<text x="40.3" y="171.8">GND</text>
<text x="47.1" y="170.5">4</text>
<text x="167.8" y="173.1">J43</text>
<text x="247.7" y="171.8">VCC</text>
<text x="254.1" y="173.1">2</text>
<text x="254.1" y="170.5">3</text>
<text x="269.6" y="168.3" transform="rotate(-90 269.6 168.3)">4.7K</text>
<text x="31.2" y="178.6">J42</text>
<text x="148.8" y="174.6">R12</text>
<text x="158.5" y="174.1">1K</text>
<text x="165.2" y="174.6">1</text>
<text x="176.2" y="174.6">2</text>
<text x="188.1" y="174.8">LIGHT_ADC</text>
<text x="247.3" y="174.3">GND</text>
<text x="270.1" y="177.1" transform="rotate(-90 270.1 177.1)">R30</text>
<text x="24.4" y="182.7">DHT11/DS18B20</text>
<text x="136.3" y="183.1" transform="rotate(-90 136.3 183.1)">GL5516(5-10)</text>
<text x="139.3" y="181.9" transform="rotate(-90 139.3 181.9)">10K</text>
<text x="246.4" y="181.9">DATA</text>
<text x="254.1" y="180.7">1</text>
<text x="280.8" y="181.2">PA8</text>
<text x="138.8" y="191" transform="rotate(-90 138.8 191)">R13</text>
<text x="240.3" y="190.3">HS0038B</text>
<text x="243.2" y="186.3">J28</text>
</g>
</svg>
